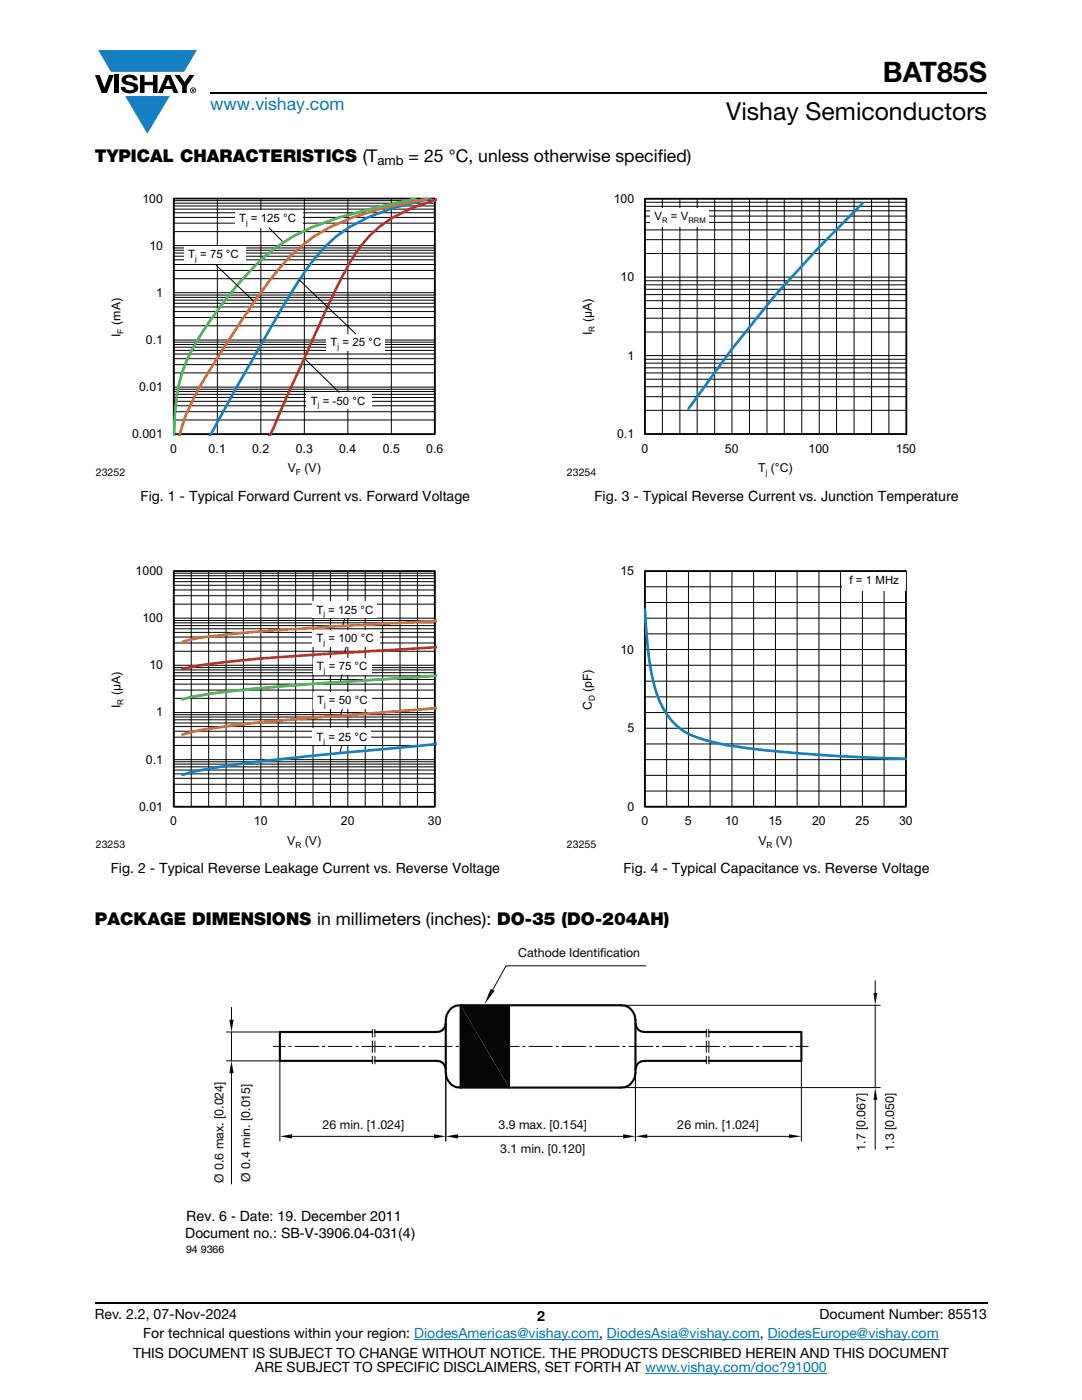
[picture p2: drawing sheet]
<svg xmlns="http://www.w3.org/2000/svg" width="216mm" height="279mm" viewBox="0 0 216 279" stroke-linecap="round" stroke-linejoin="round" font-family="sans-serif">
<g fill="#147fc3">
<path d="M19.6 10h19.7l-2.6 4.3h-1.1h-13.5z"/>
<path d="M25 19.2h8.9l-4.5 7.5z"/>
</g>
<g fill="#000">
<path d="M18.9 15h1l.9 2.5 1-2.5h.9l-1.4 3.6h-1zM22.9 15h.9v3.6h-.9zM24.6 15.3a2.1 2.1 0 0 1 2.8 .3l.1 .4h-.9a.79 .79 0 0 0-.7-.5 .79 .79 0 0 0-.8 .4l.3 .3 1 .2a1.08 1.08 0 0 1 1.2 1 1.08 1.08 0 0 1-1.1 1.2 1.73 1.73 0 0 1-2.4-1.2h.9a.96 .96 0 0 0 .8 .6 .96 .96 0 0 0 .9-.4 1.31 1.31 0 0 0-1.2-.6 1.03 1.03 0 0 1-1.1-.6 1.03 1.03 0 0 1 .2-1.1zM27.9 15h.9v1.3h1.7v-1.3h.9v3.6h-.9v-1.6h-1.7v1.6h-.9zM34.8 15h1.1l.9 1.4 1-1.4h1l-1.5 2.2v1.4h-.9v-1.4z"/>
<path d="M33.6 15.9l.5 1.3h-1.1zM33.1 15l-1.6 3.6h1l.3-.8h1.5l.3 .8h1l-1.6-3.6z"/>
<path d="M38.4 17.8h.2v.2h-.2zM38.3 17.7v.7h.1v-.3l.4 .3-.2-.3 .2-.2-.1-.2z"/>
<path d="M38.1 18a.46 .46 0 0 1 .9 0 .46 .46 0 0 1-.9 0zM37.9 18a.6 .6 0 0 0 1.2 0 .6 .6 0 0 0-1.2 0z"/>
</g>
<path d="M42 18.6h155M18.9 260h178.1" fill="none" stroke="#000" stroke-width=".36"/>
<path d="M82.6 267.3h36.9M121.1 267.3h30.5M128.7 274h36.3M153.2 267.3h34.1" fill="none" stroke="#007ec4" stroke-width=".2"/>
<g fill="none" stroke="#000" stroke-width=".2">
<path d="M34.7 39.6h52.1v47.1h-52.1zM43.4 39.6v47.1M52 39.6v47.1M60.7 39.6v47.1M69.4 39.6v47.1M78.1 39.6v47.1M34.7 59.9h52.1M34.7 59.3h52.1M34.7 58.9h52.1M34.7 55.6h52.1M34.7 54h52.1M34.7 52.8h52.1"/>
<path d="M34.7 51.9h52.1M34.7 51.1h52.1M34.7 50.5h52.1M34.7 49.9h52.1M34.7 49.5h52.1M34.7 46.2h52.1M34.7 44.5h52.1M34.7 43.4h52.1M34.7 42.5h52.1M34.7 41.7h52.1M34.7 41.1h52.1M34.7 40.6h52.1"/>
<path d="M34.7 40h52.1M34.7 58.4h52.1M34.7 49h52.1M34.7 79.3h52.1M34.7 78.7h52.1M34.7 78.1h52.1M34.7 77.7h52.1M34.7 74.4h52.1M34.7 72.8h52.1M34.7 71.6h52.1M34.7 70.7h52.1M34.7 69.9h52.1"/>
<path d="M34.7 69.3h52.1M34.7 68.7h52.1M34.7 68.3h52.1M34.7 65h52.1M34.7 63.4h52.1M34.7 62.2h52.1M34.7 61.3h52.1M34.7 60.5h52.1M34.7 77.3h52.1M34.7 67.9h52.1M34.7 83.8h52.1M34.7 82.2h52.1"/>
<path d="M34.7 81h52.1M34.7 80.1h52.1"/>
</g>
<path d="M34.7 39.6h52.1v47h-52.1z" fill="none" stroke="#000" stroke-width=".35"/>
<path d="M85.9 39.6l-7.5 1.9a29.5 29.5 0 0 0-15 9.4 117.5 117.5 0 0 0-10.3 16.1l-11.2 20" fill="none" stroke="#147fc3" stroke-width=".53"/>
<path d="M85.2 39.6l-8.7 1.9-6.2 1.9a34.1 34.1 0 0 0-16.6 12.7 251.9 251.9 0 0 0-14.9 23 35.6 35.6 0 0 0-3 7.9" fill="none" stroke="#f16b22" stroke-width=".53"/>
<path d="M82.8 39.6l-8.1 1.9-7.1 1.9a37.5 37.5 0 0 0-19.5 12.6 69.3 69.3 0 0 0-11.2 16.8 38.4 38.4 0 0 0-2.2 14.2" fill="none" stroke="#48b74e" stroke-width=".53"/>
<path d="M87.1 39.9a26.5 26.5 0 0 0-15 9.1 88.7 88.7 0 0 0-8.4 15.8l-9.9 22.2" fill="none" stroke="#ee1f23" stroke-width=".53"/>
<g fill="#fff">
<path d="M36.7 49.2h12.4v3.5h-12.4z"/>
<path d="M65.2 66.7h11.7v3.3h-11.7z"/>
</g>
<path d="M42.9 52.7l7.7 7.4M59.7 55.9l11.3 10.8" fill="none" stroke="#000" stroke-width=".2"/>
<path d="M61.2 78.3h13v3.3h-13z" fill="#fff"/>
<path d="M60.9 71.7l6.8 6.6" fill="none" stroke="#000" stroke-width=".2"/>
<path d="M46.9 41.9h13.5v3.5h-13.5z" fill="#fff"/>
<g fill="none" stroke="#000" stroke-width=".2">
<path d="M53.6 45.4l2.8 2.8M34.7 118.9h52.1M34.7 117.7h52.1M34.7 116.8h52.1M34.7 116.1h52.1M34.7 115.5h52.1M34.7 114.9h52.1M34.7 114.4h52.1M34.7 114h52.1v47h-52.1zM38.2 114v47M41.6 114v47M45.1 114v47"/>
<path d="M48.6 114v47M52 114v47M55.5 114v47M59 114v47M62.5 114v47M65.9 114v47M69.4 114v47M72.9 114v47M76.3 114v47M79.8 114v47M83.3 114v47M34.7 139.4h52.1"/>
<path d="M34.7 137.7h52.1M34.7 136.5h52.1M34.7 135.6h52.1M34.7 134.9h52.1M34.7 134.2h52.1M34.7 133.7h52.1M34.7 133.2h52.1M34.7 130h52.1M34.7 128.3h52.1M34.7 127.1h52.1M34.7 126.2h52.1M34.7 125.5h52.1"/>
<path d="M34.7 124.9h52.1M34.7 124.3h52.1M34.7 123.8h52.1M34.7 120.6h52.1M34.7 132.8h52.1M34.7 123.4h52.1M34.7 158.2h52.1M34.7 156.5h52.1M34.7 155.3h52.1M34.7 154.4h52.1M34.7 153.7h52.1M34.7 153h52.1"/>
<path d="M34.7 152.5h52.1M34.7 152h52.1M34.7 148.8h52.1M34.7 147.1h52.1M34.7 145.9h52.1M34.7 145h52.1M34.7 144.3h52.1M34.7 143.6h52.1M34.7 143.1h52.1M34.7 142.6h52.1M34.7 151.6h52.1M34.7 142.2h52.1"/>
</g>
<path d="M34.7 114h52.1v47h-52.1z" fill="none" stroke="#000" stroke-width=".35"/>
<path d="M87.1 148.5l-12.5 1.2a434.4 434.4 0 0 0-34.7 4l-3.5 .9" fill="none" stroke="#147fc3" stroke-width=".53"/>
<path d="M87.1 141.3l-8.9 .7a461.7 461.7 0 0 0-38.3 3.7l-3.5 .9" fill="none" stroke="#f16b22" stroke-width=".53"/>
<path d="M87.1 134.9l-26.4 1.7a300 300 0 0 0-19.1 1.9l-3.5 .6-1.7 .5" fill="none" stroke="#48b74e" stroke-width=".53"/>
<path d="M87.1 129.2l-12.5 .7a470.6 470.6 0 0 0-34.7 2.9l-3.5 .8" fill="none" stroke="#ee1f23" stroke-width=".53"/>
<path d="M87.1 123.9l-7.1 .4a547.2 547.2 0 0 0-40.1 3l-3.5 .7" fill="none" stroke="#fec80b" stroke-width=".53"/>
<path d="M62.4 145.4h11.7v3.3h-11.7z" fill="#fff"/>
<path d="M68 133.7l-.1 .2M68.2 148.7l-.3 1.4" fill="none" stroke="#000" stroke-width=".2"/>
<path d="M62.5 138.2h11.7v3.3h-11.7z" fill="#fff"/>
<path d="M68.3 141.5l-.3 1.1" fill="none" stroke="#000" stroke-width=".2"/>
<path d="M62.3 120.1h13v3.3h-13z" fill="#fff"/>
<path d="M68.8 123.4l-.4 1.4" fill="none" stroke="#000" stroke-width=".2"/>
<path d="M62.4 131.3h11.7v3.3h-11.7z" fill="#fff"/>
<path d="M68.3 134.6l-.4 1.3" fill="none" stroke="#000" stroke-width=".2"/>
<path d="M62.4 125.7h13.4v3.4h-13.4z" fill="#fff"/>
<g fill="none" stroke="#000" stroke-width=".2">
<path d="M128.7 39.7h52.2v46.9h-52.2zM132.2 39.7v46.9M135.7 39.7v46.9M139.1 39.7v46.9M142.6 39.7v46.9M146.1 39.7v46.9M149.5 39.7v46.9M153 39.7v46.9M156.5 39.7v46.9M160 39.7v46.9M163.5 39.7v46.9M166.9 39.7v46.9"/>
<path d="M170.4 39.7v46.9M173.9 39.7v46.9M177.4 39.7v46.9M128.7 58.8h52.2M128.7 57.7h52.2M128.7 56.8h52.2M128.7 56h52.2M128.7 50.6h52.2M128.7 47.8h52.2M128.7 45.9h52.2M128.7 44.4h52.2M128.7 43.1h52.2"/>
<path d="M128.7 42.1h52.2M128.7 41.2h52.2M128.7 40.4h52.2M128.7 55.3h52.2M128.7 79.2h52.2M128.7 77.2h52.2M128.7 75.7h52.2M128.7 74.4h52.2M128.7 73.4h52.2M128.7 72.5h52.2M128.7 71.7h52.2M128.7 66.3h52.2"/>
<path d="M128.7 63.5h52.2M128.7 61.6h52.2M128.7 60h52.2M128.7 71h52.2M128.7 81.9h52.2M69.1 129.1l-.3 1"/>
</g>
<path d="M128.7 39.7h52.2v46.9h-52.2z" fill="none" stroke="#000" stroke-width=".35"/>
<path d="M172.1 40.5a249.9 249.9 0 0 0-34.7 41" fill="none" stroke="#147fc3" stroke-width=".53"/>
<path d="M129.8 41.5h11.7v3.7h-11.7z" fill="#fff"/>
<g fill="none" stroke="#000" stroke-width=".2">
<path d="M128.7 117.1h52.1M133 114v47M137.4 114v47M141.7 114v47M146.1 114v47M150.4 114v47M154.7 114v47M159.1 114v47M163.4 114v47M167.7 114v47M172.1 114v47M176.4 114v47"/>
<path d="M128.7 139.1h52.1M128.7 135.9h52.1M128.7 132.8h52.1M128.7 126.5h52.1M128.7 123.4h52.1M128.7 120.2h52.1M128.7 129.6h52.1M128.7 157.9h52.1M128.7 154.7h52.1M128.7 151.6h52.1M128.7 148.5h52.1M128.7 142.2h52.1"/>
<path d="M128.7 145.3h52.1M128.7 161v-47h52.1v47M128.7 161h52.1"/>
</g>
<path d="M128.7 114h52.1v47h-52.1z" fill="none" stroke="#000" stroke-width=".35"/>
<path d="M128.7 121.7a81.7 81.7 0 0 0 2.1 15.9 13.3 13.3 0 0 0 8.1 9.5 54.7 54.7 0 0 0 13.1 2.6l6.1 .5a364.6 364.6 0 0 0 22.6 1.2" fill="none" stroke="#147fc3" stroke-width=".53"/>
<path d="M168 114.2h12.6v3.6h-12.6z" fill="#fff"/>
<path d="M74.3 206h-18.5v5.7h18.5M74.8 211.7h12.2a1.75 1.75 0 0 1 1.9 1.7M88.9 204.3a1.75 1.75 0 0 1-1.9 1.7h-12.2M88.9 203.5v10.7a2.97 2.97 0 0 0 3 2.9M91.9 200.6a2.8 2.8 0 0 0-3 2.9M91.9 200.6h31.9a2.8 2.8 0 0 1 3 2.9v10.7a2.97 2.97 0 0 1-3 2.9h-31.9zM101.6 200.6v16.5M126.8 204.3a1.75 1.75 0 0 0 1.9 1.7h12.2M140.9 211.7h-12.2a1.75 1.75 0 0 0-1.9 1.7M141.4 206h18.5v5.7h-18.5" fill="none" stroke="#050504" stroke-width=".42"/>
<g fill="none" stroke="#050504" stroke-width=".2">
<path d="M54.5 208.8h2.4M57.6 208.8h.5M58.9 208.8h4.7M64.3 208.8h.5M65.5 208.8h4.7M71 208.8h.5M72.2 208.8h4.7M74.3 205.5v1.5M74.3 207.7v2.3M74.3 210.8v1.5M74.8 205.5v1.5M74.8 207.7v2.3"/>
<path d="M74.8 210.8v1.5M77.7 208.8h.4M78.9 208.8h4.7M84.3 208.8h.5M85.6 208.8h4.6M89 214.2v13.5M91 208.8h.5M92.2 208.8h4.7M97.7 208.8h.4M98.9 208.8h4.7M104.3 208.8h.5M105.5 208.8h4.7"/>
<path d="M111 208.8h.5M112.2 208.8h4.7M117.7 208.8h.4M118.8 208.8h4.8M124.3 208.8h.5M125.5 208.8h4.8M126.8 214.2v13.5M130.9 208.8h.6M132.1 208.8h4.8M137.6 208.8h.5M138.8 208.8h4.8M140.9 205.5v1.5"/>
<path d="M140.9 207.7v2.3M140.9 210.8v1.5M141.4 205.5v1.5M141.4 207.7v2.3M141.4 210.8v1.5M144.3 208.8h.4M145.5 208.8h4.8M150.9 208.8h.5M152.2 208.8h4.7M157.6 208.8h.5M158.8 208.8h2.5M91.4 226.8h32.9"/>
</g>
<g fill="#050504">
<path d="M124.3 226.4l2.5 .4-2.5 .4z"/>
<path d="M88.9 226.8l2.5-.4v.8z"/>
</g>
<path d="M55.8 211.7v16M88.9 214.2v13.5M58.3 226.8h28.3" fill="none" stroke="#050504" stroke-width=".2"/>
<g fill="#050504">
<path d="M86.6 226.4l2.3 .4-2.3 .4z"/>
<path d="M55.8 226.8l2.5-.4v.8z"/>
</g>
<path d="M126.8 214.2v13.5M159.9 211.7v16M129.2 226.8h28.2" fill="none" stroke="#050504" stroke-width=".2"/>
<g fill="#050504">
<path d="M126.8 226.8l2.4-.4v.7z"/>
<path d="M157.4 226.4l2.5 .4-2.5 .3z"/>
</g>
<path d="M45.2 206h10.6M45.2 211.7h10.6M46.2 201v2.5M46.2 206v5.7M46.2 214.2v22.1" fill="none" stroke="#050504" stroke-width=".2"/>
<g fill="#050504">
<path d="M45.8 203.5h.8l-.4 2.5z"/>
<path d="M46.2 211.7l.4 2.5h-.8z"/>
</g>
<path d="M128.8 192.8h-27.8l-2.7 4.7" fill="none" stroke="#050504" stroke-width=".2"/>
<g fill="#050504">
<path d="M97.9 197.3l.8 .4-2 2.8z"/>
<path d="M91.9 200.6l9.7 16.5h-9.7z"/>
<path d="M91.9 200.6h9.7v16.5z"/>
</g>
<path d="M174.6 195.7v2.5M123.8 200.6h51.9M123.8 217.1h51.9M174.6 200.6v16.5M174.6 219.5v9.9" fill="none" stroke="#050504" stroke-width=".2"/>
<g fill="#050504">
<path d="M174.3 198.2h.8l-.5 2.4z"/>
<path d="M174.6 217l.5 2.5h-.8z"/>
</g>
<text font-size="5.6" x="176.1" y="16.4">BAT85S</text>
<text font-size="4.9" x="144.9" y="24">Vishay Semiconductors</text>
<text font-size="3.5" fill="#007ec4" x="42" y="21.9">www.vishay.com</text>
<g font-size="3.5">
<text x="18.9" y="32.3">TYPICAL CHARACTERISTICS (T</text>
<text x="81.5" y="32.3">= 25 °C, unless otherwise specified)</text>
<text x="18.9" y="184.6">PACKAGE DIMENSIONS in millimeters (inches): DO-35 (DO-204AH)</text>
</g>
<g font-size="2.8">
<text x="28" y="99.9">Fig. 1 - Typical Forward Current vs. Forward Voltage</text>
<text x="118.6" y="99.9">Fig. 3 - Typical Reverse Current vs. Junction Temperature</text>
<text x="22.1" y="174.2">Fig. 2 - Typical Reverse Leakage Current vs. Reverse Voltage</text>
<text x="124.4" y="174.2">Fig. 4 - Typical Capacitance vs. Reverse Voltage</text>
<text x="37.2" y="243.7">Rev. 6 - Date: 19. December 2011</text>
<text x="36.9" y="247">Document no.: SB-V-3906.04-031(4)</text>
<text x="18.9" y="263.3">Rev. 2.2, 07-Nov-2024</text>
<text x="107.2" y="263.6">2</text>
<text x="163.6" y="263.3">Document Number: 85513</text>
<text x="28.6" y="267.1">For technical questions within your region: DiodesAmericas@vishay.com, DiodesAsia@vishay.com, DiodesEurope@vishay.com</text>
<text x="26.5" y="271">THIS DOCUMENT IS SUBJECT TO CHANGE WITHOUT NOTICE. THE PRODUCTS DESCRIBED HEREIN AND THIS DOCUMENT</text>
<text x="50.9" y="273.8">ARE SUBJECT TO SPECIFIC DISCLAIMERS, SET FORTH AT www.vishay.com/doc?91000</text>
</g>
<text font-size="2.6" x="75.3" y="33">amb</text>
<g font-size="2.5">
<text x="28.4" y="40.4">100</text>
<text x="122.5" y="40.4">100</text>
<text x="29.8" y="49.8">10</text>
<text x="31.2" y="59.2">1</text>
<text x="123.8" y="56.1">10</text>
<text x="118.1" y="64.3" transform="rotate(-90 118.1 64.3)">(µA)</text>
<text x="24.1" y="67.2" transform="rotate(-90 24.1 67.2)">I (mA)</text>
<text x="29.1" y="68.6">0.1</text>
<text x="118.1" y="66.9" transform="rotate(-90 118.1 66.9)">I</text>
<text x="125.2" y="71.8">1</text>
<text x="27.7" y="78">0.01</text>
<text x="26.4" y="87.4">0.001</text>
<text x="123.1" y="87.4">0.1</text>
<text x="34" y="90.4">0</text>
<text x="41.6" y="90.4">0.1</text>
<text x="50.3" y="90.4">0.2</text>
<text x="57.4" y="94.3">V (V)</text>
<text x="59" y="90.4">0.3</text>
<text x="67.7" y="90.4">0.4</text>
<text x="76.4" y="90.4">0.5</text>
<text x="85" y="90.4">0.6</text>
<text x="128" y="90.4">0</text>
<text x="144.7" y="90.4">50</text>
<text x="151.3" y="94.3">T (°C)</text>
<text x="161.4" y="90.4">100</text>
<text x="178.7" y="90.4">150</text>
<text x="27.1" y="114.8">1000</text>
<text x="123.8" y="114.8">15</text>
<text x="28.4" y="124.2">100</text>
<text x="123.8" y="130.4">10</text>
<text x="29.8" y="133.6">10</text>
<text x="24.1" y="141.3" transform="rotate(-90 24.1 141.3)">I</text>
<text x="24.1" y="138.8" transform="rotate(-90 24.1 138.8)">(µA)</text>
<text x="31.2" y="143">1</text>
<text x="118.1" y="141.8" transform="rotate(-90 118.1 141.8)">C</text>
<text x="118.1" y="138.1" transform="rotate(-90 118.1 138.1)">(pF)</text>
<text x="125.2" y="146.1">5</text>
<text x="29.1" y="152.4">0.1</text>
<text x="27.7" y="161.8">0.01</text>
<text x="125.2" y="161.8">0</text>
<text x="34" y="164.7">0</text>
<text x="50.7" y="164.7">10</text>
<text x="68" y="164.7">20</text>
<text x="85.4" y="164.7">30</text>
<text x="128" y="164.7">0</text>
<text x="136.7" y="164.7">5</text>
<text x="144.7" y="164.7">10</text>
<text x="153.4" y="164.7">15</text>
<text x="162" y="164.7">20</text>
<text x="170.7" y="164.7">25</text>
<text x="179.4" y="164.7">30</text>
<text x="57.3" y="168.6">V</text>
<text x="60.8" y="168.6">(V)</text>
<text x="151.3" y="168.6">V</text>
<text x="154.8" y="168.6">(V)</text>
</g>
<g font-size="2.5" fill="#050504">
<text x="103.4" y="191">Cathode Identif</text>
<text x="119.7" y="191">ication</text>
<text x="64.4" y="225.3">26 min. [1.024]</text>
<text x="99.4" y="225.3">3.9 max. [0.154]</text>
<text x="135.2" y="225.3">26 min. [1.024]</text>
<text x="99.8" y="230.2">3.1 min. [0.120]</text>
<text x="172.7" y="229.7" transform="rotate(-90 172.7 229.7)">1.7 [0.067]</text>
<text x="178.4" y="229.7" transform="rotate(-90 178.4 229.7)">1.3 [0.050]</text>
<text x="44.6" y="236.1" transform="rotate(-90 44.6 236.1)">Ø 0.6 max. [0.024]</text>
<text x="49.9" y="235.8" transform="rotate(-90 49.9 235.8)">Ø 0.4 min. [0.015]</text>
</g>
<g font-size="2.3">
<text x="47.7" y="44.3">T = 125 °C</text>
<text x="130.6" y="43.9">V</text>
<text x="133.8" y="43.9">= V</text>
<text x="37.5" y="51.6">T = 75 °C</text>
<text x="66" y="69.1">T = 25 °C</text>
<text x="62" y="80.7">T = -50 °C</text>
<text x="169.5" y="116.6">f = 1 MHz</text>
<text x="63.1" y="122.5">T = 125 °C</text>
<text x="63.2" y="128.2">T = 100 °C</text>
<text x="63.2" y="133.7">T = 75 °C</text>
<text x="63.3" y="140.6">T = 50 °C</text>
<text x="63.2" y="147.8">T = 25 °C</text>
</g>
<g font-size="2.1" fill="#040503">
<text x="19.1" y="95">23252</text>
<text x="113.1" y="95">23254</text>
<text x="19.1" y="169.3">23253</text>
<text x="113.1" y="169.3">23255</text>
</g>
<text font-size="2.1" x="37.1" y="250.1">94 9366</text>
<g font-size="1.7">
<text x="24.7" y="66.6" transform="rotate(-90 24.7 66.6)">F</text>
<text x="118.7" y="66.3" transform="rotate(-90 118.7 66.3)">R</text>
<text x="59.1" y="94.9">F</text>
<text x="152.8" y="94.9">j</text>
<text x="24.7" y="140.7" transform="rotate(-90 24.7 140.7)">R</text>
<text x="118.7" y="140" transform="rotate(-90 118.7 140)">D</text>
<text x="59" y="169.2">R</text>
<text x="153" y="169.2">R</text>
</g>
<g font-size="1.5">
<text x="49.1" y="44.8">j</text>
<text x="132.1" y="44.4">R</text>
<text x="137.4" y="44.4">RRM</text>
<text x="38.9" y="52.1">j</text>
<text x="67.4" y="69.6">j</text>
<text x="63.4" y="81.3">j</text>
<text x="64.5" y="123">j</text>
<text x="64.6" y="128.7">j</text>
<text x="64.6" y="134.2">j</text>
<text x="64.7" y="141.1">j</text>
<text x="64.6" y="148.4">j</text>
</g>
</svg>
